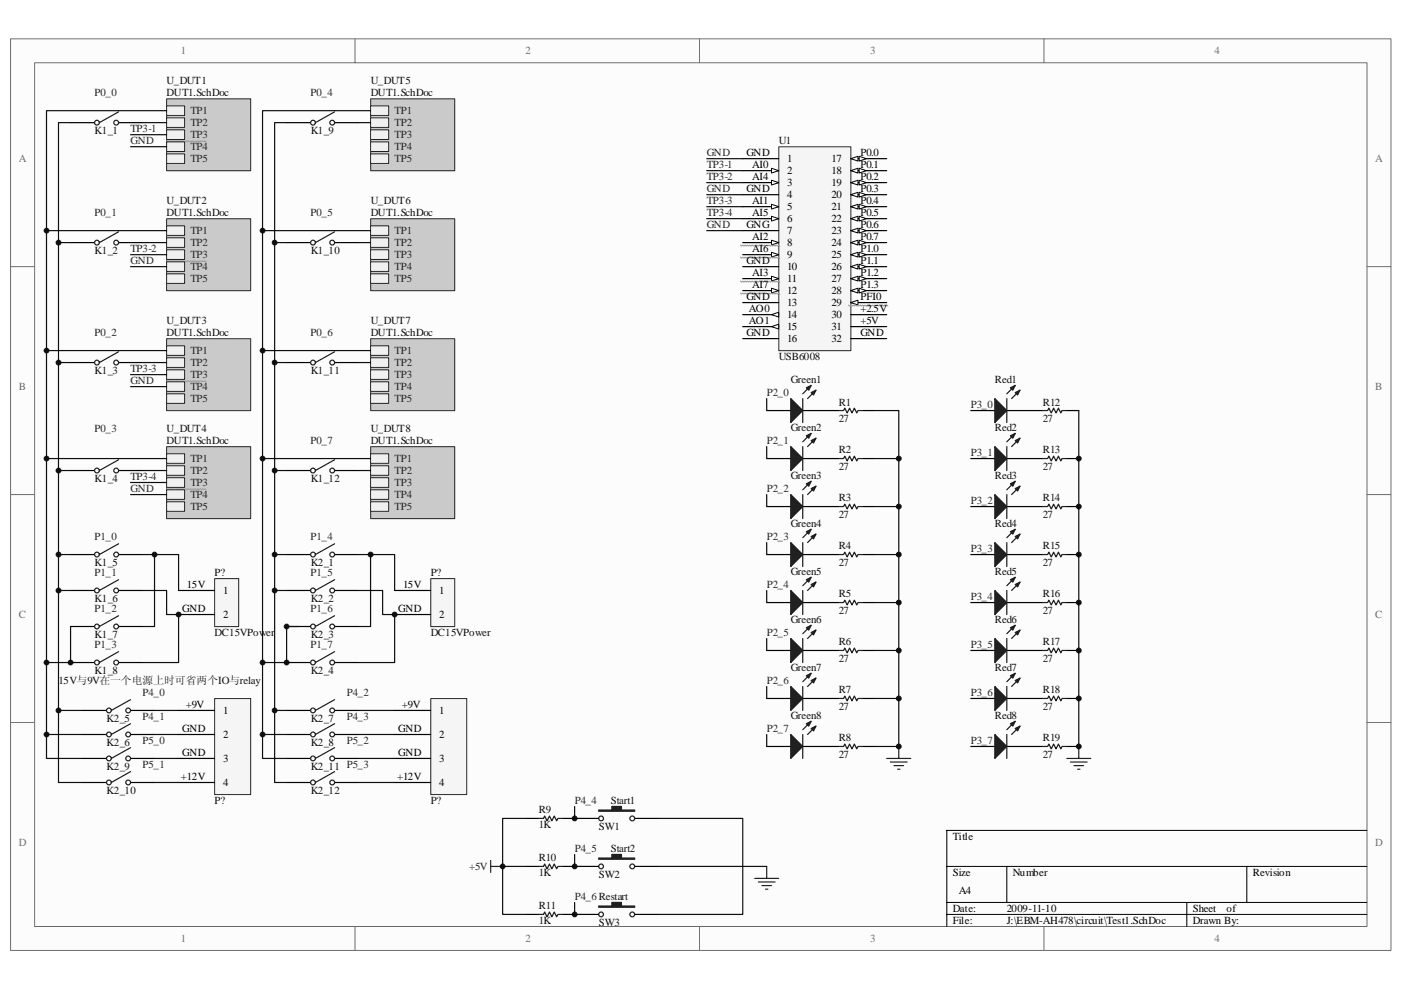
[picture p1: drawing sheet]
<svg xmlns="http://www.w3.org/2000/svg" width="297mm" height="210mm" viewBox="0 0 297 210" stroke-linecap="round" stroke-linejoin="round" font-family="sans-serif">
<path d="M2.3 8.3h292.6v193.3h-292.6z" fill="#fcfcfc"/>
<path d="M2.2 8.2h292.7v193.4h-292.7z" fill="none" stroke="#6e6e6e" stroke-width=".21"/>
<path d="M7.4 13.3h282.4v183.2h-282.4z" fill="#fcfcfc"/>
<g fill="none" stroke="#6e6e6e" stroke-width=".21">
<path d="M7.3 13.3h282.5v183.2h-282.5zM75.3 8.2v5.1M148.3 8.2v5.1M221.3 8.2v5.1M2.2 56.6h5.1M289.8 56.6h5.1M2.2 104.9h5.1M289.8 104.9h5.1M2.2 153.2h5.1M289.8 153.2h5.1M75.3 196.5v5.1M148.3 196.5v5.1"/>
<path d="M221.3 196.5v5.1"/>
</g>
<path d="M289.8 176.1h-89.1v20.4M200.7 183.8h89.1M200.7 191.4h89.1M200.7 194h89.1M213.5 183.8v7.6M251.6 191.4v5.1M264.3 183.8v7.6" fill="none" stroke="#000" stroke-width=".21"/>
<path d="M35.3 21h17.8v15.2h-17.8z" fill="#cacaca"/>
<path d="M35.3 21h17.8v15.2h-17.8z" fill="none" stroke="#262626" stroke-width=".21"/>
<g fill="#f0f0f0" stroke="#262626" stroke-width=".21">
<path d="M35.3 22.5h3.8v2h-3.8z" fill-rule="evenodd"/>
<path d="M35.3 25h3.8v2h-3.8z" fill-rule="evenodd"/>
<path d="M35.3 27.5h3.8v2.1h-3.8z" fill-rule="evenodd"/>
</g>
<path d="M35.3 29.8l.3 .3 .2-.3 .3 .3 .2-.3 .3 .3 .2-.3 .3 .3 .3-.3 .2 .3 .3-.3 .2 .3 .3-.3 .2 .3 .3-.3 .2 .3 .3-.3 .2 .3 .3-.3 .2 .3 .3-.3 .3 .3 .2-.3 .3 .3 .2-.3 .3 .3 .2-.3 .3 .3 .2-.3 .3 .3 .2-.3 .3 .3 .3-.3 .2 .3" fill="none" stroke="#9f9f9f" stroke-width=".21"/>
<g fill="#f0f0f0" stroke="#262626" stroke-width=".21">
<path d="M35.3 30.1h3.8v2h-3.8z" fill-rule="evenodd"/>
<path d="M35.3 32.6h3.8v2.1h-3.8z" fill-rule="evenodd"/>
</g>
<path d="M35.3 46.4h17.8v15.3h-17.8z" fill="#cacaca"/>
<path d="M35.3 46.4h17.8v15.3h-17.8z" fill="none" stroke="#262626" stroke-width=".21"/>
<g fill="#f0f0f0" stroke="#262626" stroke-width=".21">
<path d="M35.3 47.9h3.8v2h-3.8z" fill-rule="evenodd"/>
<path d="M35.3 50.4h3.8v2.1h-3.8z" fill-rule="evenodd"/>
<path d="M35.3 53h3.8v2h-3.8z" fill-rule="evenodd"/>
</g>
<path d="M35.3 55.3l.3 .2 .2-.2 .3 .2 .2-.2 .3 .2 .2-.2 .3 .2 .3-.2 .2 .2 .3-.2 .2 .2 .3-.2 .2 .2 .3-.2 .2 .2 .3-.2 .2 .2 .3-.2 .2 .2 .3-.2 .3 .2 .2-.2 .3 .2 .2-.2 .3 .2 .2-.2 .3 .2 .2-.2 .3 .2 .2-.2 .3 .2 .3-.2 .2 .2" fill="none" stroke="#9f9f9f" stroke-width=".21"/>
<g fill="#f0f0f0" stroke="#262626" stroke-width=".21">
<path d="M35.3 55.5h3.8v2.1h-3.8z" fill-rule="evenodd"/>
<path d="M35.3 58.1h3.8v2h-3.8z" fill-rule="evenodd"/>
</g>
<path d="M35.3 71.9h17.8v15.2h-17.8z" fill="#cacaca"/>
<path d="M35.3 71.8h17.8v15.3h-17.8z" fill="none" stroke="#262626" stroke-width=".21"/>
<g fill="#f0f0f0" stroke="#262626" stroke-width=".21">
<path d="M35.3 73.3h3.8v2.1h-3.8z" fill-rule="evenodd"/>
<path d="M35.3 75.9h3.8v2h-3.8z" fill-rule="evenodd"/>
<path d="M35.3 78.4h3.8v2.1h-3.8z" fill-rule="evenodd"/>
</g>
<path d="M35.3 80.7l.3 .3 .2-.3 .3 .3 .2-.3 .3 .3 .2-.3 .3 .3 .3-.3 .2 .3 .3-.3 .2 .3 .3-.3 .2 .3 .3-.3 .2 .3 .3-.3 .2 .3 .3-.3 .2 .3 .3-.3 .3 .3 .2-.3 .3 .3 .2-.3 .3 .3 .2-.3 .3 .3 .2-.3 .3 .3 .2-.3 .3 .3 .3-.3 .2 .3" fill="none" stroke="#9f9f9f" stroke-width=".21"/>
<g fill="#f0f0f0" stroke="#262626" stroke-width=".21">
<path d="M35.3 81h3.8v2h-3.8z" fill-rule="evenodd"/>
<path d="M35.3 83.5h3.8v2.1h-3.8z" fill-rule="evenodd"/>
</g>
<path d="M35.3 94.8h17.8v15.2h-17.8z" fill="#cacaca"/>
<path d="M35.3 94.7h17.8v15.3h-17.8z" fill="none" stroke="#262626" stroke-width=".21"/>
<g fill="#f0f0f0" stroke="#262626" stroke-width=".21">
<path d="M35.3 96.2h3.8v2.1h-3.8z" fill-rule="evenodd"/>
<path d="M35.3 98.8h3.8v2h-3.8z" fill-rule="evenodd"/>
<path d="M35.3 101.3h3.8v2.1h-3.8z" fill-rule="evenodd"/>
</g>
<path d="M35.3 103.6l.3 .3 .2-.3 .3 .3 .2-.3 .3 .3 .2-.3 .3 .3 .3-.3 .2 .3 .3-.3 .2 .3 .3-.3 .2 .3 .3-.3 .2 .3 .3-.3 .2 .3 .3-.3 .2 .3 .3-.3 .3 .3 .2-.3 .3 .3 .2-.3 .3 .3 .2-.3 .3 .3 .2-.3 .3 .3 .2-.3 .3 .3 .3-.3 .2 .3" fill="none" stroke="#9f9f9f" stroke-width=".21"/>
<g fill="#f0f0f0" stroke="#262626" stroke-width=".21">
<path d="M35.3 103.9h3.8v2h-3.8z" fill-rule="evenodd"/>
<path d="M35.3 106.4h3.8v2.1h-3.8z" fill-rule="evenodd"/>
</g>
<g fill="none" stroke="#000" stroke-width=".25">
<path d="M15 26h5M25.1 26h5.1M15 51.5h5M25.1 51.5h5.1M15 76.9h5M25.1 76.9h5.1M15 99.8h5M25.1 99.8h5.1M15 117.6h5M25.1 117.6h5.1M15 125.2h5M15 132.9h5"/>
<path d="M25.1 125.2h5.1M25.1 132.9h5.1M15 140.5h5M25.1 140.5h5.1"/>
</g>
<g fill="none" stroke="#1c1c1c" stroke-width=".25">
<path d="M25.1 23.7l-4 2.3M25.1 49.2l-4 2.3M25.1 74.6l-4 2.3M25.1 97.5l-4 2.3M25.1 115.3l-4 2.3M25.1 123l-4 2.2M25.1 130.6l-4 2.3M25.1 138.2l-4 2.3"/>
<circle cx="20.5" cy="26" r=".51"/>
<circle cx="24.6" cy="26" r=".51"/>
<circle cx="20.5" cy="51.5" r=".51"/>
<circle cx="24.6" cy="51.5" r=".51"/>
<circle cx="20.5" cy="76.9" r=".51"/>
<circle cx="24.6" cy="76.9" r=".51"/>
<circle cx="20.5" cy="99.8" r=".51"/>
<circle cx="24.6" cy="99.8" r=".51"/>
<circle cx="20.5" cy="117.6" r=".51"/>
<circle cx="24.6" cy="117.6" r=".51"/>
<circle cx="20.5" cy="125.2" r=".51"/>
<circle cx="20.6" cy="132.9" r=".51"/>
<circle cx="24.6" cy="125.2" r=".51"/>
<circle cx="24.6" cy="132.9" r=".51"/>
<circle cx="20.5" cy="140.5" r=".51"/>
<circle cx="24.6" cy="140.5" r=".51"/>
</g>
<g fill="none" stroke="#0e0e0e" stroke-width=".25">
<path d="M15 26h-2.6v73.8h2.6M30.2 26h5.1M35.3 23.5h-25.4v117h5.1v-7.6M9.9 48.9h25.4M12.4 51.5h2.6M30.2 51.5h5.1M9.9 74.4h25.4M12.4 76.9h2.6M30.2 76.9h5.1M9.9 97.3h25.4M12.4 99.8v25.4h2.6M30.2 99.8h5.1"/>
<path d="M12.4 117.6h2.6M30.2 117.6h7.7v7.6M32.8 117.6v15.3h-2.6M30.2 125.2h5.1v5.1h2.6v10.2h-7.7"/>
</g>
<path d="M165.1 31.2h15.3v43.2h-15.3z" fill="#f5f5f5"/>
<path d="M165.1 31.1h15.3v43.3h-15.3z" fill="none" stroke="#262626" stroke-width=".21"/>
<path d="M157.5 33.7h7.6M157.5 36.2h7.6" fill="none" stroke="#000" stroke-width=".25"/>
<path d="M163.6 35.7l1.5 .5-1.5 .5z" fill="#fcfcfc" stroke="#000" stroke-width=".21"/>
<path d="M157.5 38.7h7.6" fill="none" stroke="#000" stroke-width=".25"/>
<path d="M163.6 38.2l1.5 .5-1.5 .5z" fill="#fcfcfc" stroke="#000" stroke-width=".21"/>
<path d="M157.5 41.3h7.6M157.5 43.8h7.6" fill="none" stroke="#000" stroke-width=".25"/>
<path d="M163.6 43.3l1.5 .5-1.5 .5z" fill="#fcfcfc" stroke="#000" stroke-width=".21"/>
<path d="M157.5 46.4h7.6" fill="none" stroke="#000" stroke-width=".25"/>
<path d="M163.6 45.9l1.5 .5-1.5 .5z" fill="#fcfcfc" stroke="#000" stroke-width=".21"/>
<path d="M157.5 48.9h7.6M157.5 51.5h7.6" fill="none" stroke="#000" stroke-width=".25"/>
<path d="M163.6 50.9l1.5 .6-1.5 .5z" fill="#fcfcfc" stroke="#000" stroke-width=".21"/>
<path d="M157 52l.2 .2 .3-.2 .2 .2 .3-.2 .2 .2 .3-.2 .2 .2 .3-.2 .3 .2 .2-.2 .3 .2 .2-.2 .3 .2 .2-.2 .3 .2 .2-.2 .3 .2 .2-.2 .3 .2 .2-.2 .3 .2 .3-.2 .2 .2 .3-.2 .2 .2 .3-.2 .2 .2 .3-.2 .2 .2 .3-.2 .2 .2 .3-.2 .3 .2" fill="none" stroke="#9f9f9f" stroke-width=".21"/>
<path d="M157.5 54h7.6" fill="none" stroke="#000" stroke-width=".25"/>
<path d="M163.6 53.5l1.5 .5-1.5 .5z" fill="#fcfcfc" stroke="#000" stroke-width=".21"/>
<path d="M157 54.5l.2 .3 .3-.3 .2 .3 .3-.3 .2 .3 .3-.3 .2 .3 .3-.3 .3 .3 .2-.3 .3 .3 .2-.3 .3 .3 .2-.3 .3 .3 .2-.3 .3 .3 .2-.3 .3 .3 .2-.3 .3 .3 .3-.3 .2 .3 .3-.3 .2 .3 .3-.3 .2 .3 .3-.3 .2 .3 .3-.3 .2 .3 .3-.3 .3 .3" fill="none" stroke="#9f9f9f" stroke-width=".21"/>
<path d="M157.5 56.6h7.6M157.5 59.1h7.6" fill="none" stroke="#000" stroke-width=".25"/>
<path d="M163.6 58.6l1.5 .5-1.5 .5z" fill="#fcfcfc" stroke="#000" stroke-width=".21"/>
<path d="M157 59.6l.2 .3 .3-.3 .2 .3 .3-.3 .2 .3 .3-.3 .2 .3 .3-.3 .3 .3 .2-.3 .3 .3 .2-.3 .3 .3 .2-.3 .3 .3 .2-.3 .3 .3 .2-.3 .3 .3 .2-.3 .3 .3 .3-.3 .2 .3 .3-.3 .2 .3 .3-.3 .2 .3 .3-.3 .2 .3 .3-.3 .2 .3 .3-.3 .3 .3" fill="none" stroke="#9f9f9f" stroke-width=".21"/>
<path d="M157.5 61.6h7.6" fill="none" stroke="#000" stroke-width=".25"/>
<path d="M163.6 61.1l1.5 .5-1.5 .5z" fill="#fcfcfc" stroke="#000" stroke-width=".21"/>
<path d="M157 62.1l.2 .3 .3-.3 .2 .3 .3-.3 .2 .3 .3-.3 .2 .3 .3-.3 .3 .3 .2-.3 .3 .3 .2-.3 .3 .3 .2-.3 .3 .3 .2-.3 .3 .3 .2-.3 .3 .3 .2-.3 .3 .3 .3-.3 .2 .3 .3-.3 .2 .3 .3-.3 .2 .3 .3-.3 .2 .3 .3-.3 .2 .3 .3-.3 .3 .3" fill="none" stroke="#9f9f9f" stroke-width=".21"/>
<path d="M157.5 64.2h7.6M157.5 66.7h7.6" fill="none" stroke="#000" stroke-width=".25"/>
<path d="M163.6 66.7l1.5-.5v1z" fill="#fcfcfc" stroke="#000" stroke-width=".21"/>
<path d="M157.5 69.3h7.6" fill="none" stroke="#000" stroke-width=".25"/>
<path d="M163.6 69.3l1.5-.5v1z" fill="#fcfcfc" stroke="#000" stroke-width=".21"/>
<path d="M180.4 33.7h7.6M157.5 71.8h7.6" fill="none" stroke="#000" stroke-width=".25"/>
<g fill="#fcfcfc" stroke="#000" stroke-width=".21">
<path d="M180.4 33.7l1.5-.6v1.1z"/>
<path d="M182.2 33.1l1.5 .6-1.5 .5z"/>
</g>
<path d="M180.4 36.2h7.6" fill="none" stroke="#000" stroke-width=".25"/>
<g fill="#fcfcfc" stroke="#000" stroke-width=".21">
<path d="M180.4 36.2l1.5-.5v1z"/>
<path d="M182.2 35.7l1.5 .5-1.5 .5z"/>
</g>
<path d="M180.4 38.7h7.6" fill="none" stroke="#000" stroke-width=".25"/>
<g fill="#fcfcfc" stroke="#000" stroke-width=".21">
<path d="M180.4 38.7l1.5-.5v1z"/>
<path d="M182.2 38.2l1.5 .5-1.5 .5z"/>
</g>
<path d="M180.4 41.3h7.6" fill="none" stroke="#000" stroke-width=".25"/>
<g fill="#fcfcfc" stroke="#000" stroke-width=".21">
<path d="M180.4 41.3l1.5-.5v1z"/>
<path d="M182.2 40.8l1.5 .5-1.5 .5z"/>
</g>
<path d="M180.4 43.8h7.6" fill="none" stroke="#000" stroke-width=".25"/>
<g fill="#fcfcfc" stroke="#000" stroke-width=".21">
<path d="M180.4 43.8l1.5-.5v1z"/>
<path d="M182.2 43.3l1.5 .5-1.5 .5z"/>
</g>
<path d="M180.4 46.4h7.6" fill="none" stroke="#000" stroke-width=".25"/>
<g fill="#fcfcfc" stroke="#000" stroke-width=".21">
<path d="M180.4 46.4l1.5-.5v1z"/>
<path d="M182.2 45.9l1.5 .5-1.5 .5z"/>
</g>
<path d="M180.4 48.9h7.6" fill="none" stroke="#000" stroke-width=".25"/>
<g fill="#fcfcfc" stroke="#000" stroke-width=".21">
<path d="M180.4 48.9l1.5-.5v1z"/>
<path d="M182.2 48.4l1.5 .5-1.5 .5z"/>
</g>
<path d="M180.4 51.5h7.6" fill="none" stroke="#000" stroke-width=".25"/>
<g fill="#fcfcfc" stroke="#000" stroke-width=".21">
<path d="M180.4 51.5l1.5-.6v1.1z"/>
<path d="M182.2 50.9l1.5 .6-1.5 .5z"/>
</g>
<path d="M180.4 54h7.6" fill="none" stroke="#000" stroke-width=".25"/>
<g fill="#fcfcfc" stroke="#000" stroke-width=".21">
<path d="M180.4 54l1.5-.5v1z"/>
<path d="M182.2 53.5l1.5 .5-1.5 .5z"/>
</g>
<path d="M180.4 56.6h7.6" fill="none" stroke="#000" stroke-width=".25"/>
<g fill="#fcfcfc" stroke="#000" stroke-width=".21">
<path d="M180.4 56.6l1.5-.6v1.1z"/>
<path d="M182.2 56l1.5 .6-1.5 .5z"/>
</g>
<path d="M180.4 59.1h7.6" fill="none" stroke="#000" stroke-width=".25"/>
<g fill="#fcfcfc" stroke="#000" stroke-width=".21">
<path d="M180.4 59.1l1.5-.5v1z"/>
<path d="M182.2 58.6l1.5 .5-1.5 .5z"/>
</g>
<path d="M180.4 61.6h7.6" fill="none" stroke="#000" stroke-width=".25"/>
<g fill="#fcfcfc" stroke="#000" stroke-width=".21">
<path d="M180.4 61.6l1.5-.5v1z"/>
<path d="M182.2 61.1l1.5 .5-1.5 .5z"/>
</g>
<path d="M180.4 64.2h7.6" fill="none" stroke="#000" stroke-width=".25"/>
<path d="M180.4 64.2l1.5-.5v1z" fill="#fcfcfc" stroke="#000" stroke-width=".21"/>
<path d="M179.9 64.7l.2 .2 .3-.2 .2 .2 .3-.2 .2 .2 .3-.2 .2 .2 .3-.2 .3 .2 .2-.2 .3 .2 .2-.2 .3 .2 .2-.2 .3 .2 .2-.2 .3 .2 .2-.2 .3 .2 .3-.2 .2 .2 .3-.2 .2 .2 .3-.2 .2 .2 .3-.2 .2 .2 .3-.2 .2 .2 .3-.2 .2 .2 .3-.2 .3 .2" fill="none" stroke="#9f9f9f" stroke-width=".21"/>
<g fill="none" stroke="#000" stroke-width=".25">
<path d="M60.8 26h5M70.9 26h5.1M60.8 51.5h5M70.9 51.5h5.1M60.8 76.9h5M70.9 76.9h5.1M180.4 66.7h7.6M180.4 69.3h7.6M180.4 71.8h7.6M60.8 99.8h5M70.9 99.8h5.1M60.8 117.6h5"/>
<path d="M70.9 117.6h5.1M60.8 125.2h5M60.8 132.9h5M70.9 125.2h5.1M70.9 132.9h5.1M60.8 140.5h5M70.9 140.5h5.1"/>
</g>
<g fill="none" stroke="#1c1c1c" stroke-width=".25">
<path d="M70.9 23.7l-4 2.3M70.9 49.2l-4 2.3M70.9 74.6l-4 2.3M70.9 97.5l-4 2.3M70.9 115.3l-4 2.3M70.9 123l-4 2.2M70.9 130.6l-4 2.3M70.9 138.2l-4 2.3"/>
<circle cx="66.4" cy="26" r=".51"/>
<circle cx="70.4" cy="26" r=".51"/>
<circle cx="66.4" cy="51.5" r=".51"/>
<circle cx="70.4" cy="51.5" r=".51"/>
<circle cx="66.4" cy="76.9" r=".51"/>
<circle cx="70.4" cy="76.9" r=".51"/>
<circle cx="66.4" cy="99.8" r=".51"/>
<circle cx="70.4" cy="99.8" r=".51"/>
<circle cx="66.4" cy="117.6" r=".51"/>
<circle cx="70.4" cy="117.6" r=".51"/>
<circle cx="66.4" cy="125.2" r=".51"/>
<circle cx="66.4" cy="132.9" r=".51"/>
<circle cx="70.4" cy="125.2" r=".51"/>
<circle cx="70.4" cy="132.9" r=".51"/>
<circle cx="66.4" cy="140.5" r=".51"/>
<circle cx="70.4" cy="140.5" r=".51"/>
</g>
<g fill="none" stroke="#0e0e0e" stroke-width=".25">
<path d="M27.7 28.6h7.6M27.7 31.1h7.6M149.8 36.2h7.7M149.8 38.7h7.7M149.8 33.7h7.7M27.7 54h7.6M27.7 56.6h7.6M149.8 43.8h7.7M149.8 46.4h7.7M149.8 41.3h7.7M149.8 48.9h7.7M27.7 79.5h7.6"/>
<path d="M27.7 82h7.6M27.7 102.3h7.6M27.7 104.9h7.6"/>
</g>
<path d="M78.6 21h17.8v15.2h-17.8z" fill="#cacaca"/>
<path d="M78.6 21h17.8v15.2h-17.8z" fill="none" stroke="#262626" stroke-width=".21"/>
<g fill="#f0f0f0" stroke="#262626" stroke-width=".21">
<path d="M78.6 22.5h3.8v2h-3.8z" fill-rule="evenodd"/>
<path d="M78.6 25h3.8v2h-3.8z" fill-rule="evenodd"/>
<path d="M78.6 27.5h3.8v2.1h-3.8z" fill-rule="evenodd"/>
<path d="M78.6 30.1h3.8v2h-3.8z" fill-rule="evenodd"/>
<path d="M78.6 32.6h3.8v2.1h-3.8z" fill-rule="evenodd"/>
</g>
<path d="M78.6 46.4h17.8v15.3h-17.8z" fill="#cacaca"/>
<path d="M78.6 46.4h17.8v15.3h-17.8z" fill="none" stroke="#262626" stroke-width=".21"/>
<g fill="#f0f0f0" stroke="#262626" stroke-width=".21">
<path d="M78.6 47.9h3.8v2h-3.8z" fill-rule="evenodd"/>
<path d="M78.6 50.4h3.8v2.1h-3.8z" fill-rule="evenodd"/>
<path d="M78.6 53h3.8v2h-3.8z" fill-rule="evenodd"/>
<path d="M78.6 55.5h3.8v2.1h-3.8z" fill-rule="evenodd"/>
<path d="M78.6 58.1h3.8v2h-3.8z" fill-rule="evenodd"/>
</g>
<path d="M78.6 71.9h17.8v15.2h-17.8z" fill="#cacaca"/>
<path d="M78.6 71.8h17.8v15.3h-17.8z" fill="none" stroke="#262626" stroke-width=".21"/>
<g fill="#f0f0f0" stroke="#262626" stroke-width=".21">
<path d="M78.6 73.3h3.8v2.1h-3.8z" fill-rule="evenodd"/>
<path d="M78.6 75.9h3.8v2h-3.8z" fill-rule="evenodd"/>
<path d="M78.6 78.4h3.8v2.1h-3.8z" fill-rule="evenodd"/>
<path d="M78.6 81h3.8v2h-3.8z" fill-rule="evenodd"/>
<path d="M78.6 83.5h3.8v2.1h-3.8z" fill-rule="evenodd"/>
</g>
<path d="M78.6 94.8h17.8v15.2h-17.8z" fill="#cacaca"/>
<path d="M78.6 94.7h17.8v15.3h-17.8z" fill="none" stroke="#262626" stroke-width=".21"/>
<g fill="#f0f0f0" stroke="#262626" stroke-width=".21">
<path d="M78.6 96.2h3.8v2.1h-3.8z" fill-rule="evenodd"/>
<path d="M78.6 98.8h3.8v2h-3.8z" fill-rule="evenodd"/>
<path d="M78.6 101.3h3.8v2.1h-3.8z" fill-rule="evenodd"/>
<path d="M78.6 103.9h3.8v2h-3.8z" fill-rule="evenodd"/>
<path d="M78.6 106.4h3.8v2.1h-3.8z" fill-rule="evenodd"/>
</g>
<g fill="none" stroke="#0e0e0e" stroke-width=".25">
<path d="M60.8 26h-2.6v73.8h2.6M76 26h2.6M78.6 23.5h-22.9v117h5.1v-7.6h2.5M55.7 48.9h22.9M58.2 51.5h2.6M76 51.5h2.6M55.7 74.4h22.9M58.2 76.9h2.6M76 76.9h2.6M55.7 97.3h22.9M58.2 99.8v17.8h2.6M76 99.8h2.6"/>
<path d="M58.2 117.6v7.6h2.6M76 117.6h2.6v15.3h-2.6M78.6 117.6h5.1v7.6M76 125.2h5.1v5.1h2.6v10.2h-7.7M139.7 183.8h22.9"/>
</g>
<g fill="none" stroke="#000" stroke-width=".25">
<path d="M162.6 97.3h5.1M162.6 87.1h5.1M170.2 97.3h5.1M170.2 87.1h5.1M205.8 97.3h5.1M205.8 87.1h5.1M213.5 97.3h5M213.5 87.1h5M162.6 117.6h5.1M162.6 107.4h5.1M170.2 117.6h5.1M170.2 107.4h5.1"/>
<path d="M205.8 117.6h5.1M205.8 107.4h5.1M213.5 117.6h5M213.5 107.4h5M162.6 138h5.1M162.6 127.8h5.1M170.2 138h5.1M170.2 127.8h5.1M205.8 138h5.1M205.8 127.8h5.1M213.5 138h5M213.5 127.8h5"/>
<path d="M162.6 158.3h5.1M162.6 148.1h5.1M170.2 158.3h5.1M170.2 148.1h5.1M205.8 158.3h5.1M205.8 148.1h5.1M213.5 158.3h5M213.5 148.1h5M121.8 173.6h5.1M134.6 173.6h5.1M111.7 183.8h2.5M111.7 194h2.5"/>
<path d="M119.3 183.8h7.6M119.3 194h7.6M134.6 183.8h5.1M134.6 194h5.1"/>
</g>
<g fill="#1c1c1c" stroke="#1c1c1c" stroke-width=".25">
<path d="M210.9 94.7l2.6 2.6-2.6 2.5z"/>
<path d="M215.2 93.5l1.1-.6-.6 1.1z"/>
<path d="M214.2 92.4l1-.5-.5 1z"/>
<path d="M210.9 84.5l2.6 2.6-2.6 2.5z"/>
<path d="M215.2 83.3l1.1-.5-.6 1z"/>
<path d="M214.2 82.3l1-.6-.5 1.1z"/>
<path d="M167.7 84.5l2.5 2.6-2.5 2.5z"/>
<path d="M172 83.3l1-.5-.5 1z"/>
<path d="M171 82.3l1-.6-.5 1.1z"/>
<path d="M167.7 94.7l2.5 2.6-2.5 2.5z"/>
<path d="M172 93.5l1-.6-.5 1.1z"/>
<path d="M171 92.4l1-.5-.5 1z"/>
<path d="M210.9 135.4l2.6 2.6-2.6 2.5z"/>
<path d="M215.2 134.2l1.1-.6-.6 1.1z"/>
<path d="M214.2 133.1l1-.5-.5 1z"/>
<path d="M210.9 125.2l2.6 2.6-2.6 2.5z"/>
<path d="M215.2 124l1.1-.5-.6 1z"/>
<path d="M214.2 123l1-.6-.5 1.1z"/>
<path d="M167.7 125.2l2.5 2.6-2.5 2.5z"/>
<path d="M172 124l1-.5-.5 1z"/>
<path d="M171 123l1-.6-.5 1.1z"/>
<path d="M167.7 135.4l2.5 2.6-2.5 2.5z"/>
<path d="M172 134.2l1-.6-.5 1.1z"/>
<path d="M171 133.1l1-.5-.5 1z"/>
<path d="M210.9 115.1l2.6 2.5-2.6 2.6z"/>
<path d="M215.2 113.8l1.1-.5-.6 1z"/>
<path d="M214.2 112.8l1-.5-.5 1z"/>
<path d="M210.9 104.9l2.6 2.5-2.6 2.6z"/>
<path d="M215.2 103.6l1.1-.5-.6 1z"/>
<path d="M214.2 102.6l1-.5-.5 1z"/>
<path d="M167.7 104.9l2.5 2.5-2.5 2.6z"/>
<path d="M172 103.6l1-.5-.5 1z"/>
<path d="M171 102.6l1-.5-.5 1z"/>
<path d="M167.7 115.1l2.5 2.5-2.5 2.6z"/>
<path d="M172 113.8l1-.5-.5 1z"/>
<path d="M171 112.8l1-.5-.5 1z"/>
<path d="M210.9 155.8l2.6 2.5-2.6 2.6z"/>
<path d="M215.2 154.5l1.1-.5-.6 1z"/>
<path d="M214.2 153.5l1-.5-.5 1z"/>
<path d="M210.9 145.6l2.6 2.5-2.6 2.6z"/>
<path d="M215.2 144.3l1.1-.5-.6 1z"/>
<path d="M214.2 143.3l1-.5-.5 1z"/>
<path d="M167.7 145.6l2.5 2.5-2.5 2.6z"/>
<path d="M172 144.3l1-.5-.5 1z"/>
<path d="M171 143.3l1-.5-.5 1z"/>
<path d="M167.7 155.8l2.5 2.5-2.5 2.6z"/>
<path d="M172 154.5l1-.5-.5 1z"/>
<path d="M171 153.5l1-.5-.5 1z"/>
<path d="M126.9 182h2.8v-.8h2.1v.8h2.8v.2h-7.7z" fill-rule="evenodd"/>
<path d="M126.9 171.8h2.8v-.8h2.1v.8h2.8v.3h-7.7z" fill-rule="evenodd"/>
<path d="M126.9 192.2h2.8v-.8h2.1v.8h2.8v.2h-7.7z" fill-rule="evenodd"/>
</g>
<g fill="none" stroke="#1c1c1c" stroke-width=".25">
<path d="M170.2 84.5v5.1M170.2 94.7v5.1M172 81.7l-1.8 1.8M172 91.9l-1.8 1.8M173 82.8l-1.8 1.7M173 92.9l-1.8 1.8M213.5 84.5v5.1M213.5 94.7v5.1M215.2 91.9l-1.7 1.8M215.2 81.7l-1.7 1.8M216.3 92.9l-1.8 1.8M216.3 82.8l-1.8 1.7"/>
<path d="M170.2 104.9v5.1M170.2 115.1v5.1M172 102.1l-1.8 1.8M172 112.3l-1.8 1.7M173 103.1l-1.8 1.8M173 113.3l-1.8 1.8M213.5 104.9v5.1M213.5 115.1v5.1M215.2 112.3l-1.7 1.7M215.2 102.1l-1.7 1.8M216.3 113.3l-1.8 1.8M216.3 103.1l-1.8 1.8"/>
<path d="M170.2 125.2v5.1M170.2 135.4v5.1M172 122.4l-1.8 1.8M172 132.6l-1.8 1.8M173 123.5l-1.8 1.7M173 133.6l-1.8 1.8M213.5 125.2v5.1M213.5 135.4v5.1M215.2 132.6l-1.7 1.8M215.2 122.4l-1.7 1.8M216.3 133.6l-1.8 1.8M216.3 123.5l-1.8 1.7"/>
<path d="M170.2 145.6v5.1M170.2 155.8v5.1M172 142.8l-1.8 1.8M172 153l-1.8 1.8M173 143.8l-1.8 1.8M173 154l-1.8 1.8M213.5 145.6v5.1M213.5 155.8v5.1M215.2 153l-1.7 1.8M215.2 142.8l-1.7 1.8M216.3 154l-1.8 1.8M216.3 143.8l-1.8 1.8"/>
<path d="M114.2 183.8h1l.3-.5 .5 1 .5-1 .5 1 .5-1 .5 1 .3-.5h1M114.2 194h1l.3-.6 .5 1.1 .5-1.1 .5 1.1 .5-1.1 .5 1.1 .3-.5h1"/>
<circle cx="127.4" cy="173.6" r=".51"/>
<circle cx="134.1" cy="173.6" r=".51"/>
<circle cx="127.4" cy="183.8" r=".51"/>
<circle cx="127.4" cy="194" r=".51"/>
<circle cx="134.1" cy="183.8" r=".51"/>
<circle cx="134.1" cy="193.9" r=".51"/>
</g>
<path d="M190.6 158.3v2.6M188 160.9h5.1M188.8 161.6h3.5M189.5 162.4h2.1M190.3 163.2h.5M104 182.5v2.5M104 183.8h2.6M160 186.3h5.1M160.8 187.1h3.5M161.5 187.8h2.1M162.3 188.6h.5M162.6 183.8v2.5" fill="none" stroke="#262626" stroke-width=".25"/>
<path d="M45.5 122.7h5.1v10.2h-5.1z" fill="#f5f5f5"/>
<path d="M45.5 122.7h5.1v10.2h-5.1z" fill="none" stroke="#262626" stroke-width=".21"/>
<path d="M37.9 125.2h7.6M37.9 130.3h7.6" fill="none" stroke="#000" stroke-width=".25"/>
<path d="M91.4 122.7h5v10.2h-5z" fill="#f5f5f5"/>
<path d="M91.3 122.7h5.1v10.2h-5.1z" fill="none" stroke="#262626" stroke-width=".21"/>
<g fill="none" stroke="#000" stroke-width=".25">
<path d="M175.3 87.1h2.5M175.3 97.3h2.5M182.9 87.1h2.6M182.9 97.3h2.6M218.5 87.1h2.6M218.5 97.3h2.6M226.2 87.1h2.5M226.2 97.3h2.5M175.3 107.4h2.5M175.3 117.6h2.5M182.9 107.4h2.6M182.9 117.6h2.6"/>
<path d="M218.5 107.4h2.6M218.5 117.6h2.6M226.2 107.4h2.5M226.2 117.6h2.5M83.7 125.2h7.6M83.7 130.3h7.6M175.3 127.8h2.5M175.3 138h2.5M182.9 127.8h2.6M182.9 138h2.6M218.5 127.8h2.6M218.5 138h2.6"/>
<path d="M226.2 127.8h2.5M226.2 138h2.5M17.5 150.7h5.1M17.5 155.8h5.1M27.7 150.7h5.1M27.7 155.8h5.1M60.8 150.7h5M60.8 155.8h5M70.9 150.7h5.1M70.9 155.8h5.1M175.3 148.1h2.5M175.3 158.3h2.5"/>
<path d="M182.9 148.1h2.6M182.9 158.3h2.6M218.5 148.1h2.6M218.5 158.3h2.6M226.2 148.1h2.5M226.2 158.3h2.5M111.7 173.6h2.5M119.3 173.6h2.5"/>
</g>
<g fill="none" stroke="#1c1c1c" stroke-width=".25">
<path d="M177.8 87.1h1.1l.2-.5 .5 1 .5-1 .5 1 .5-1 .5 1 .3-.5h1M177.8 97.3h1.1l.2-.5 .5 1 .5-1 .5 1 .5-1 .5 1 .3-.5h1M221.1 87.1h1l.3-.5 .5 1 .5-1 .5 1 .5-1 .5 1 .3-.5h1M221.1 97.3h1l.3-.5 .5 1 .5-1 .5 1 .5-1 .5 1 .3-.5h1M177.8 107.4h1.1l.2-.5 .5 1 .5-1 .5 1 .5-1 .5 1 .3-.5h1M177.8 117.6h1.1l.2-.5 .5 1 .5-1 .5 1 .5-1 .5 1 .3-.5h1M221.1 107.4h1l.3-.5 .5 1 .5-1 .5 1 .5-1 .5 1 .3-.5h1M221.1 117.6h1l.3-.5 .5 1 .5-1 .5 1 .5-1 .5 1 .3-.5h1M177.8 127.8h1.1l.2-.5 .5 1 .5-1 .5 1 .5-1 .5 1 .3-.5h1M177.8 138h1.1l.2-.5 .5 1 .5-1 .5 1 .5-1 .5 1 .3-.5h1M221.1 127.8h1l.3-.5 .5 1 .5-1 .5 1 .5-1 .5 1 .3-.5h1M221.1 138h1l.3-.5 .5 1 .5-1 .5 1 .5-1 .5 1 .3-.5h1"/>
<path d="M27.7 148.4l-4.1 2.3M27.7 153.5l-4.1 2.3M70.9 148.4l-4 2.3M70.9 153.5l-4 2.3M177.8 148.1h1.1l.2-.5 .5 1.1 .5-1.1 .5 1.1 .5-1.1 .5 1.1 .3-.6h1M177.8 158.3h1.1l.2-.5 .5 1 .5-1 .5 1 .5-1 .5 1 .3-.5h1M221.1 148.1h1l.3-.5 .5 1.1 .5-1.1 .5 1.1 .5-1.1 .5 1.1 .3-.6h1M221.1 158.3h1l.3-.5 .5 1 .5-1 .5 1 .5-1 .5 1 .3-.5h1M114.2 173.6h1l.3-.5 .5 1 .5-1 .5 1 .5-1 .5 1 .3-.5h1"/>
<circle cx="23.1" cy="150.7" r=".51"/>
<circle cx="23.1" cy="155.8" r=".51"/>
<circle cx="27.2" cy="150.7" r=".51"/>
<circle cx="27.2" cy="155.8" r=".51"/>
<circle cx="66.4" cy="150.7" r=".51"/>
<circle cx="66.4" cy="155.8" r=".51"/>
<circle cx="70.4" cy="150.7" r=".51"/>
<circle cx="70.4" cy="155.8" r=".51"/>
</g>
<g fill="none" stroke="#0e0e0e" stroke-width=".25">
<path d="M162.6 84.5v2.6M162.6 94.7v2.6M185.5 87.1h5.1v71.2h-5.1M185.5 97.3h5.1M228.7 87.1v71.2M162.6 104.9v2.5M162.6 115.1v2.5M185.5 117.6h5.1M185.5 107.4h5.1M12.4 125.2v25.5h5.1M58.2 125.2v25.5h2.6M162.6 125.2v2.6"/>
<path d="M162.6 135.4v2.6M185.5 138h5.1M185.5 127.8h5.1M9.9 140.5v15.3h7.6M32.8 150.7h5.1M32.8 155.8h5.1M55.7 140.5v15.3h5.1M76 150.7h7.7M76 155.8h7.7M162.6 145.6v2.5M162.6 155.8v2.5M185.5 148.1h5.1"/>
<path d="M111.7 173.6h-5.1v20.4h5.1M121.8 171v2.6M139.7 173.6h17.8v20.4h-17.8M106.6 183.8h5.1M121.8 181.2v2.6M121.8 191.4v2.6"/>
</g>
<path d="M228.7 158.3v2.6M226.2 160.9h5.1M226.9 161.6h3.6M227.7 162.4h2M228.5 163.2h.5" fill="none" stroke="#262626" stroke-width=".25"/>
<path d="M45.5 148.2h7.6v20.3h-7.6z" fill="#f5f5f5"/>
<path d="M45.5 148.2h7.6v20.3h-7.6z" fill="none" stroke="#262626" stroke-width=".21"/>
<path d="M37.9 150.7h7.6M37.9 155.8h7.6M37.9 160.9h7.6M37.9 166h7.6" fill="none" stroke="#000" stroke-width=".25"/>
<path d="M91.4 148.2h7.6v20.3h-7.6z" fill="#f5f5f5"/>
<path d="M91.3 148.2h7.7v20.3h-7.7z" fill="none" stroke="#262626" stroke-width=".21"/>
<path d="M83.7 150.7h7.6M83.7 155.8h7.6M17.5 160.9h5.1M17.5 166h5.1M27.7 160.9h5.1M27.7 166h5.1M60.8 160.9h5M60.8 166h5M70.9 160.9h5.1M70.9 166h5.1M83.7 160.9h7.6M83.7 166h7.6" fill="none" stroke="#000" stroke-width=".25"/>
<g fill="none" stroke="#1c1c1c" stroke-width=".25">
<path d="M27.7 158.6l-4.1 2.3M70.9 158.6l-4 2.3M27.7 163.7l-4.1 2.3M70.9 163.7l-4 2.3"/>
<circle cx="23.1" cy="166" r=".51"/>
<circle cx="23.1" cy="160.9" r=".51"/>
<circle cx="27.2" cy="166" r=".51"/>
<circle cx="27.2" cy="160.9" r=".51"/>
<circle cx="66.4" cy="166" r=".51"/>
<circle cx="66.4" cy="160.9" r=".51"/>
<circle cx="70.4" cy="160.9" r=".51"/>
<circle cx="70.4" cy="166" r=".51"/>
</g>
<path d="M9.9 155.8v5.1h7.6M12.4 150.7v15.3h5.1M55.7 155.8v5.1h5.1M58.2 150.7v15.3h2.6M32.8 160.9h5.1M32.8 166h5.1M76 160.9h7.7M76 166h7.7" fill="none" stroke="#0e0e0e" stroke-width=".25"/>
<g fill="#0e0e0e" stroke="#0e0e0e" stroke-width=".21">
<circle cx="9.9" cy="155.8" r=".51"/>
<circle cx="9.9" cy="140.5" r=".51"/>
<circle cx="9.9" cy="97.3" r=".51"/>
<circle cx="9.9" cy="74.4" r=".51"/>
<circle cx="9.9" cy="48.9" r=".51"/>
<circle cx="12.4" cy="150.7" r=".52"/>
<circle cx="12.4" cy="125.2" r=".52"/>
<circle cx="12.4" cy="117.6" r=".52"/>
<circle cx="12.4" cy="99.8" r=".52"/>
<circle cx="12.4" cy="76.9" r=".52"/>
<circle cx="12.4" cy="51.5" r=".52"/>
<circle cx="15" cy="140.5" r=".51"/>
<circle cx="32.8" cy="117.6" r=".51"/>
<circle cx="37.9" cy="130.3" r=".51"/>
<circle cx="55.7" cy="155.8" r=".51"/>
<circle cx="55.7" cy="140.5" r=".51"/>
<circle cx="55.7" cy="97.3" r=".51"/>
<circle cx="55.7" cy="74.4" r=".51"/>
<circle cx="55.7" cy="48.9" r=".51"/>
<circle cx="58.2" cy="150.7" r=".51"/>
<circle cx="58.2" cy="125.2" r=".51"/>
<circle cx="58.2" cy="117.6" r=".51"/>
<circle cx="58.2" cy="99.8" r=".51"/>
<circle cx="58.2" cy="76.9" r=".51"/>
<circle cx="58.2" cy="51.5" r=".51"/>
<circle cx="60.8" cy="140.5" r=".51"/>
<circle cx="60.8" cy="132.9" r=".51"/>
<circle cx="78.6" cy="117.6" r=".52"/>
<circle cx="83.7" cy="130.3" r=".51"/>
<circle cx="106.6" cy="183.8" r=".51"/>
<circle cx="121.8" cy="194" r=".51"/>
<circle cx="121.8" cy="183.8" r=".51"/>
<circle cx="121.8" cy="173.6" r=".51"/>
<circle cx="190.6" cy="158.3" r=".51"/>
<circle cx="190.6" cy="148.1" r=".51"/>
<circle cx="190.6" cy="138" r=".51"/>
<circle cx="190.6" cy="127.8" r=".51"/>
<circle cx="190.6" cy="117.6" r=".51"/>
<circle cx="190.6" cy="107.4" r=".51"/>
<circle cx="190.6" cy="97.3" r=".51"/>
<circle cx="228.7" cy="158.3" r=".51"/>
<circle cx="228.7" cy="148.1" r=".51"/>
<circle cx="228.7" cy="138" r=".51"/>
<circle cx="228.7" cy="127.8" r=".51"/>
<circle cx="228.7" cy="117.6" r=".51"/>
<circle cx="228.7" cy="107.4" r=".51"/>
<circle cx="228.7" cy="97.3" r=".51"/>
</g>
<g font-size="2.3" fill="#706f64">
<text x="38.4" y="11.5">1</text>
<text x="111.4" y="11.5">2</text>
<text x="184.5" y="11.5">3</text>
<text x="257.5" y="11.5">4</text>
<text x="4" y="34.4">A</text>
<text x="291.6" y="34.4">A</text>
<text x="4" y="82.7">B</text>
<text x="291.6" y="82.7">B</text>
<text x="4" y="131">C</text>
<text x="291.6" y="131">C</text>
<text x="4" y="179.4">D</text>
<text x="291.6" y="179.4">D</text>
<text x="38.4" y="199.7">1</text>
<text x="111.4" y="199.7">2</text>
<text x="184.5" y="199.7">3</text>
<text x="257.5" y="199.7">4</text>
</g>
<g font-size="2.3" fill="#0e0e0e">
<text x="35.3" y="17.8">U_DUT1</text>
<text x="78.6" y="17.8">U_DUT5</text>
<text x="35.3" y="20.4">DUT1.SchDoc</text>
<text x="78.6" y="20.4">DUT1.SchDoc</text>
<text x="20.1" y="28.5">K1_1</text>
<text x="65.9" y="28.5">K1_9</text>
<text x="165.1" y="30.5">U1</text>
<text x="35.3" y="43.3">U_DUT2</text>
<text x="35.3" y="45.8">DUT1.SchDoc</text>
<text x="78.6" y="43.3">U_DUT6</text>
<text x="78.6" y="45.8">DUT1.SchDoc</text>
<text x="20.1" y="54">K1_2</text>
<text x="65.9" y="54">K1_10</text>
<text x="35.3" y="68.7">U_DUT3</text>
<text x="35.3" y="71.2">DUT1.SchDoc</text>
<text x="78.6" y="68.7">U_DUT7</text>
<text x="78.6" y="71.2">DUT1.SchDoc</text>
<text x="165.1" y="76.3">USB6008</text>
<text x="20.1" y="79.4">K1_3</text>
<text x="65.9" y="79.4">K1_11</text>
<text x="167.7" y="81.2">Green1</text>
<text x="210.9" y="81.2">Red1</text>
<text x="177.8" y="89.6">27</text>
<text x="177.8" y="86">R1</text>
<text x="221.1" y="89.6">27</text>
<text x="221.1" y="86">R12</text>
<text x="35.3" y="91.6">U_DUT4</text>
<text x="35.3" y="94.1">DUT1.SchDoc</text>
<text x="78.6" y="91.6">U_DUT8</text>
<text x="78.6" y="94.1">DUT1.SchDoc</text>
<text x="167.7" y="91.4">Green2</text>
<text x="210.9" y="91.4">Red2</text>
<text x="167.7" y="101.5">Green3</text>
<text x="177.8" y="99.8">27</text>
<text x="177.8" y="96.2">R2</text>
<text x="210.9" y="101.5">Red3</text>
<text x="221.1" y="99.8">27</text>
<text x="221.1" y="96.2">R13</text>
<text x="20.1" y="102.3">K1_4</text>
<text x="65.9" y="102.3">K1_12</text>
<text x="177.8" y="106.4">R3</text>
<text x="221.1" y="106.4">R14</text>
<text x="167.7" y="111.7">Green4</text>
<text x="177.8" y="109.9">27</text>
<text x="210.9" y="111.7">Red4</text>
<text x="221.1" y="109.9">27</text>
<text x="177.8" y="116.5">R4</text>
<text x="221.1" y="116.5">R15</text>
<text x="20.1" y="120.1">K1_5</text>
<text x="45.5" y="122.1">P?</text>
<text x="65.9" y="120.1">K2_1</text>
<text x="91.3" y="122.1">P?</text>
<text x="167.7" y="121.9">Green5</text>
<text x="177.8" y="120.1">27</text>
<text x="210.9" y="121.9">Red5</text>
<text x="221.1" y="120.1">27</text>
<text x="20.1" y="127.7">K1_6</text>
<text x="65.9" y="127.7">K2_2</text>
<text x="177.8" y="130.3">27</text>
<text x="177.8" y="126.7">R5</text>
<text x="221.1" y="130.3">27</text>
<text x="221.1" y="126.7">R16</text>
<text x="20.1" y="135.4">K1_7</text>
<text x="45.5" y="134.9">DC15VPower</text>
<text x="65.9" y="135.4">K2_3</text>
<text x="91.3" y="134.9">DC15VPower</text>
<text x="167.7" y="132.1">Green6</text>
<text x="177.8" y="136.9">R6</text>
<text x="210.9" y="132.1">Red6</text>
<text x="221.1" y="136.9">R17</text>
<text x="20.1" y="143">K1_8</text>
<text x="65.9" y="143">K2_4</text>
<text x="167.7" y="142.2">Green7</text>
<text x="177.8" y="140.5">27</text>
<text x="210.9" y="142.2">Red7</text>
<text x="221.1" y="140.5">27</text>
<text x="12.4" y="145">15V与9V在一个电源上时可省两个IO与relay</text>
<text x="177.8" y="147.1">R7</text>
<text x="221.1" y="147.1">R18</text>
<text x="22.6" y="153.2">K2_5</text>
<text x="65.9" y="153.2">K2_7</text>
<text x="167.7" y="152.4">Green8</text>
<text x="177.8" y="150.6">27</text>
<text x="210.9" y="152.4">Red8</text>
<text x="221.1" y="150.6">27</text>
<text x="22.6" y="158.3">K2_6</text>
<text x="65.9" y="158.3">K2_8</text>
<text x="177.8" y="160.8">27</text>
<text x="177.8" y="157.2">R8</text>
<text x="221.1" y="160.8">27</text>
<text x="221.1" y="157.2">R19</text>
<text x="22.6" y="163.4">K2_9</text>
<text x="65.9" y="163.4">K2_11 P5_3</text>
<text x="22.6" y="168.4">K2_10</text>
<text x="45.5" y="170.5">P?</text>
<text x="65.9" y="168.4">K2_12</text>
<text x="91.3" y="170.5">P?</text>
<text x="114.2" y="172.5">R9</text>
<text x="129.5" y="170.5">Start1</text>
<text x="114.2" y="175.6">1K</text>
<text x="126.9" y="176.1">SW1</text>
<text x="114.2" y="185.8">1K</text>
<text x="114.2" y="182.7">R10</text>
<text x="129.5" y="180.7">Start2</text>
<text x="126.9" y="186.3">SW2</text>
<text x="114.2" y="195.9">1K</text>
<text x="114.2" y="192.9">R11</text>
<text x="126.9" y="196.4">SW3</text>
</g>
<g font-size="2.3" fill="#262626">
<text x="20.1" y="20.4">P0_0</text>
<text x="65.9" y="20.4">P0_4</text>
<text x="27.7" y="28">TP3-1</text>
<text x="40.4" y="24.2">TP1</text>
<text x="40.4" y="26.7">TP2</text>
<text x="40.4" y="29.3">TP3</text>
<text x="83.7" y="24.2">TP1</text>
<text x="83.7" y="26.7">TP2</text>
<text x="83.7" y="29.3">TP3</text>
<text x="27.7" y="30.5">GND</text>
<text x="40.4" y="31.8">TP4</text>
<text x="40.4" y="34.4">TP5</text>
<text x="83.7" y="31.8">TP4</text>
<text x="83.7" y="34.4">TP5</text>
<text x="149.8" y="35.6">TP3-1</text>
<text x="149.8" y="33.1">GND</text>
<text x="149.8" y="38.2">TP3-2</text>
<text x="149.8" y="40.7">GND</text>
<text x="20.1" y="45.8">P0_1</text>
<text x="65.9" y="45.8">P0_5</text>
<text x="149.8" y="43.3">TP3-3</text>
<text x="149.8" y="45.8">TP3-4</text>
<text x="27.7" y="53.4">TP3-2</text>
<text x="40.4" y="49.6">TP1</text>
<text x="40.4" y="52.2">TP2</text>
<text x="83.7" y="49.6">TP1</text>
<text x="83.7" y="52.2">TP2</text>
<text x="149.8" y="48.3">GND</text>
<text x="27.7" y="56">GND</text>
<text x="40.4" y="54.7">TP3</text>
<text x="40.4" y="57.3">TP4</text>
<text x="40.4" y="59.8">TP5</text>
<text x="83.7" y="54.7">TP3</text>
<text x="83.7" y="57.3">TP4</text>
<text x="83.7" y="59.8">TP5</text>
<text x="20.1" y="71.2">P0_2</text>
<text x="65.9" y="71.2">P0_6</text>
<text x="40.4" y="75.1">TP1</text>
<text x="40.4" y="77.6">TP2</text>
<text x="83.7" y="75.1">TP1</text>
<text x="83.7" y="77.6">TP2</text>
<text x="27.7" y="78.9">TP3-3</text>
<text x="27.7" y="81.4">GND</text>
<text x="40.4" y="80.2">TP3</text>
<text x="40.4" y="82.7">TP4</text>
<text x="83.7" y="80.2">TP3</text>
<text x="83.7" y="82.7">TP4</text>
<text x="162.6" y="84">P2_0</text>
<text x="40.4" y="85.2">TP5</text>
<text x="83.7" y="85.2">TP5</text>
<text x="205.8" y="86.5">P3_0</text>
<text x="20.1" y="91.6">P0_3</text>
<text x="65.9" y="94.1">P0_7</text>
<text x="162.6" y="94.1">P2_1</text>
<text x="27.7" y="101.8">TP3-4</text>
<text x="40.4" y="98">TP1</text>
<text x="40.4" y="100.5">TP2</text>
<text x="83.7" y="98">TP1</text>
<text x="83.7" y="100.5">TP2</text>
<text x="205.8" y="96.7">P3_1</text>
<text x="27.7" y="104.3">GND</text>
<text x="40.4" y="103.1">TP3</text>
<text x="40.4" y="105.6">TP4</text>
<text x="83.7" y="103.1">TP3</text>
<text x="83.7" y="105.6">TP4</text>
<text x="162.6" y="104.3">P2_2</text>
<text x="205.8" y="106.9">P3_2</text>
<text x="40.4" y="108.1">TP5</text>
<text x="83.7" y="108.1">TP5</text>
<text x="20.1" y="114.5">P1_0</text>
<text x="65.9" y="114.5">P1_4</text>
<text x="162.6" y="114.5">P2_3</text>
<text x="205.8" y="117.1">P3_3</text>
<text x="20.1" y="122.1">P1_1</text>
<text x="65.9" y="122.1">P1_5</text>
<text x="162.6" y="124.7">P2_4</text>
<text x="20.1" y="129.8">P1_2</text>
<text x="65.9" y="129.8">P1_6</text>
<text x="205.8" y="127.2">P3_4</text>
<text x="20.1" y="137.4">P1_3</text>
<text x="65.9" y="137.4">P1_7</text>
<text x="162.6" y="134.9">P2_5</text>
<text x="205.8" y="137.4">P3_5</text>
<text x="30.2" y="147.6">P4_0</text>
<text x="73.5" y="147.6">P4_2</text>
<text x="162.6" y="145">P2_6</text>
<text x="205.8" y="147.6">P3_6</text>
<text x="30.2" y="152.7">P4_1</text>
<text x="73.5" y="152.7">P4_3</text>
<text x="162.6" y="155.2">P2_7</text>
<text x="30.2" y="157.8">P5_0</text>
<text x="73.5" y="157.8">P5_2</text>
<text x="205.8" y="157.8">P3_7</text>
<text x="30.2" y="162.9">P5_1</text>
<text x="121.9" y="170.5">P4_4</text>
<text x="99.5" y="184.5">+5V</text>
<text x="121.9" y="180.7">P4_5</text>
<text x="121.9" y="190.8">P4_6Restart</text>
</g>
<g font-size="2.3">
<text x="158.2" y="33.1">GND</text>
<text x="159.5" y="35.6">AI0</text>
<text x="166.9" y="34.4">1</text>
<text x="176.3" y="34.4">17</text>
<text x="182.4" y="33.1">P0.0</text>
<text x="182.4" y="35.6">P0.1</text>
<text x="158.2" y="40.7">GND</text>
<text x="159.5" y="38.2">AI4</text>
<text x="166.9" y="36.9">2</text>
<text x="166.9" y="39.5">3</text>
<text x="166.9" y="42">4</text>
<text x="176.3" y="36.9">18</text>
<text x="176.3" y="39.5">19</text>
<text x="176.3" y="42">20</text>
<text x="182.4" y="38.2">P0.2</text>
<text x="182.4" y="40.7">P0.3</text>
<text x="159.5" y="43.3">AI1</text>
<text x="159.5" y="45.8">AI5</text>
<text x="166.9" y="44.5">5</text>
<text x="166.9" y="47.1">6</text>
<text x="176.3" y="44.5">21</text>
<text x="176.3" y="47.1">22</text>
<text x="182.4" y="43.3">P0.4</text>
<text x="182.4" y="45.8">P0.5</text>
<text x="158.2" y="48.3">GNG</text>
<text x="159.5" y="50.9">AI2</text>
<text x="159.5" y="53.4">AI6</text>
<text x="166.9" y="49.6">7</text>
<text x="166.9" y="52.2">8</text>
<text x="176.3" y="49.6">23</text>
<text x="176.3" y="52.2">24</text>
<text x="182.4" y="48.3">P0.6</text>
<text x="182.4" y="50.9">P0.7</text>
<text x="182.4" y="53.4">P1.0</text>
<text x="158.2" y="56">GND</text>
<text x="159.5" y="58.5">AI3</text>
<text x="166.9" y="54.7">9</text>
<text x="166.9" y="57.3">10</text>
<text x="166.9" y="59.8">11</text>
<text x="176.3" y="54.7">25</text>
<text x="176.3" y="57.3">26</text>
<text x="176.3" y="59.8">27</text>
<text x="182.4" y="56">P1.1</text>
<text x="182.4" y="58.5">P1.2</text>
<text x="158.2" y="63.6">GND</text>
<text x="159.5" y="61.1">AI7</text>
<text x="166.9" y="62.4">12</text>
<text x="166.9" y="64.9">13</text>
<text x="176.3" y="62.4">28</text>
<text x="176.3" y="64.9">29</text>
<text x="182.4" y="61.1">P1.3</text>
<text x="182.4" y="63.6">PFI0</text>
<text x="158.2" y="71.2">GND</text>
<text x="158.7" y="66.2">AO0</text>
<text x="158.7" y="68.7">AO1</text>
<text x="166.9" y="67.4">14</text>
<text x="166.9" y="70">15</text>
<text x="176.3" y="67.4">30</text>
<text x="176.3" y="70">31</text>
<text x="182.4" y="66.2">+2.5V</text>
<text x="182.4" y="68.7">+5V</text>
<text x="182.4" y="71.2">GND</text>
<text x="166.9" y="72.5">16</text>
<text x="176.3" y="72.5">32</text>
<text x="39.6" y="124.7">15V</text>
<text x="47.3" y="126">1</text>
<text x="85.5" y="124.7">15V</text>
<text x="93.1" y="126">1</text>
<text x="38.6" y="129.8">GND</text>
<text x="47.3" y="131">2</text>
<text x="84.5" y="129.8">GND</text>
<text x="93.1" y="131">2</text>
<text x="38.6" y="155.2">GND</text>
<text x="39.4" y="150.1">+9V</text>
<text x="47.3" y="151.4">1</text>
<text x="84.5" y="155.2">GND</text>
<text x="85.2" y="150.1">+9V</text>
<text x="93.1" y="151.4">1</text>
<text x="38.6" y="160.3">GND</text>
<text x="47.3" y="156.5">2</text>
<text x="47.3" y="161.6">3</text>
<text x="84.5" y="160.3">GND</text>
<text x="93.1" y="156.5">2</text>
<text x="93.1" y="161.6">3</text>
<text x="38.4" y="165.4">+12V</text>
<text x="47.3" y="166.7">4</text>
<text x="84.2" y="165.4">+12V</text>
<text x="93.1" y="166.7">4</text>
<text x="202" y="178.1">Title</text>
<text x="202" y="185.8">Size</text>
<text x="214.7" y="185.8">Number</text>
<text x="265.6" y="185.8">Revision</text>
<text x="203.3" y="189.6">A4</text>
<text x="202" y="193.4">Date:</text>
<text x="202" y="195.9">File:</text>
<text x="213.5" y="193.4">2009-11-10</text>
<text x="213.5" y="195.9">J:\EBM-AH478\circuit\Test1.SchDoc</text>
<text x="252.9" y="193.4">Sheet</text>
<text x="252.9" y="195.9">Drawn By:</text>
<text x="260" y="193.4">of</text>
</g>
</svg>
